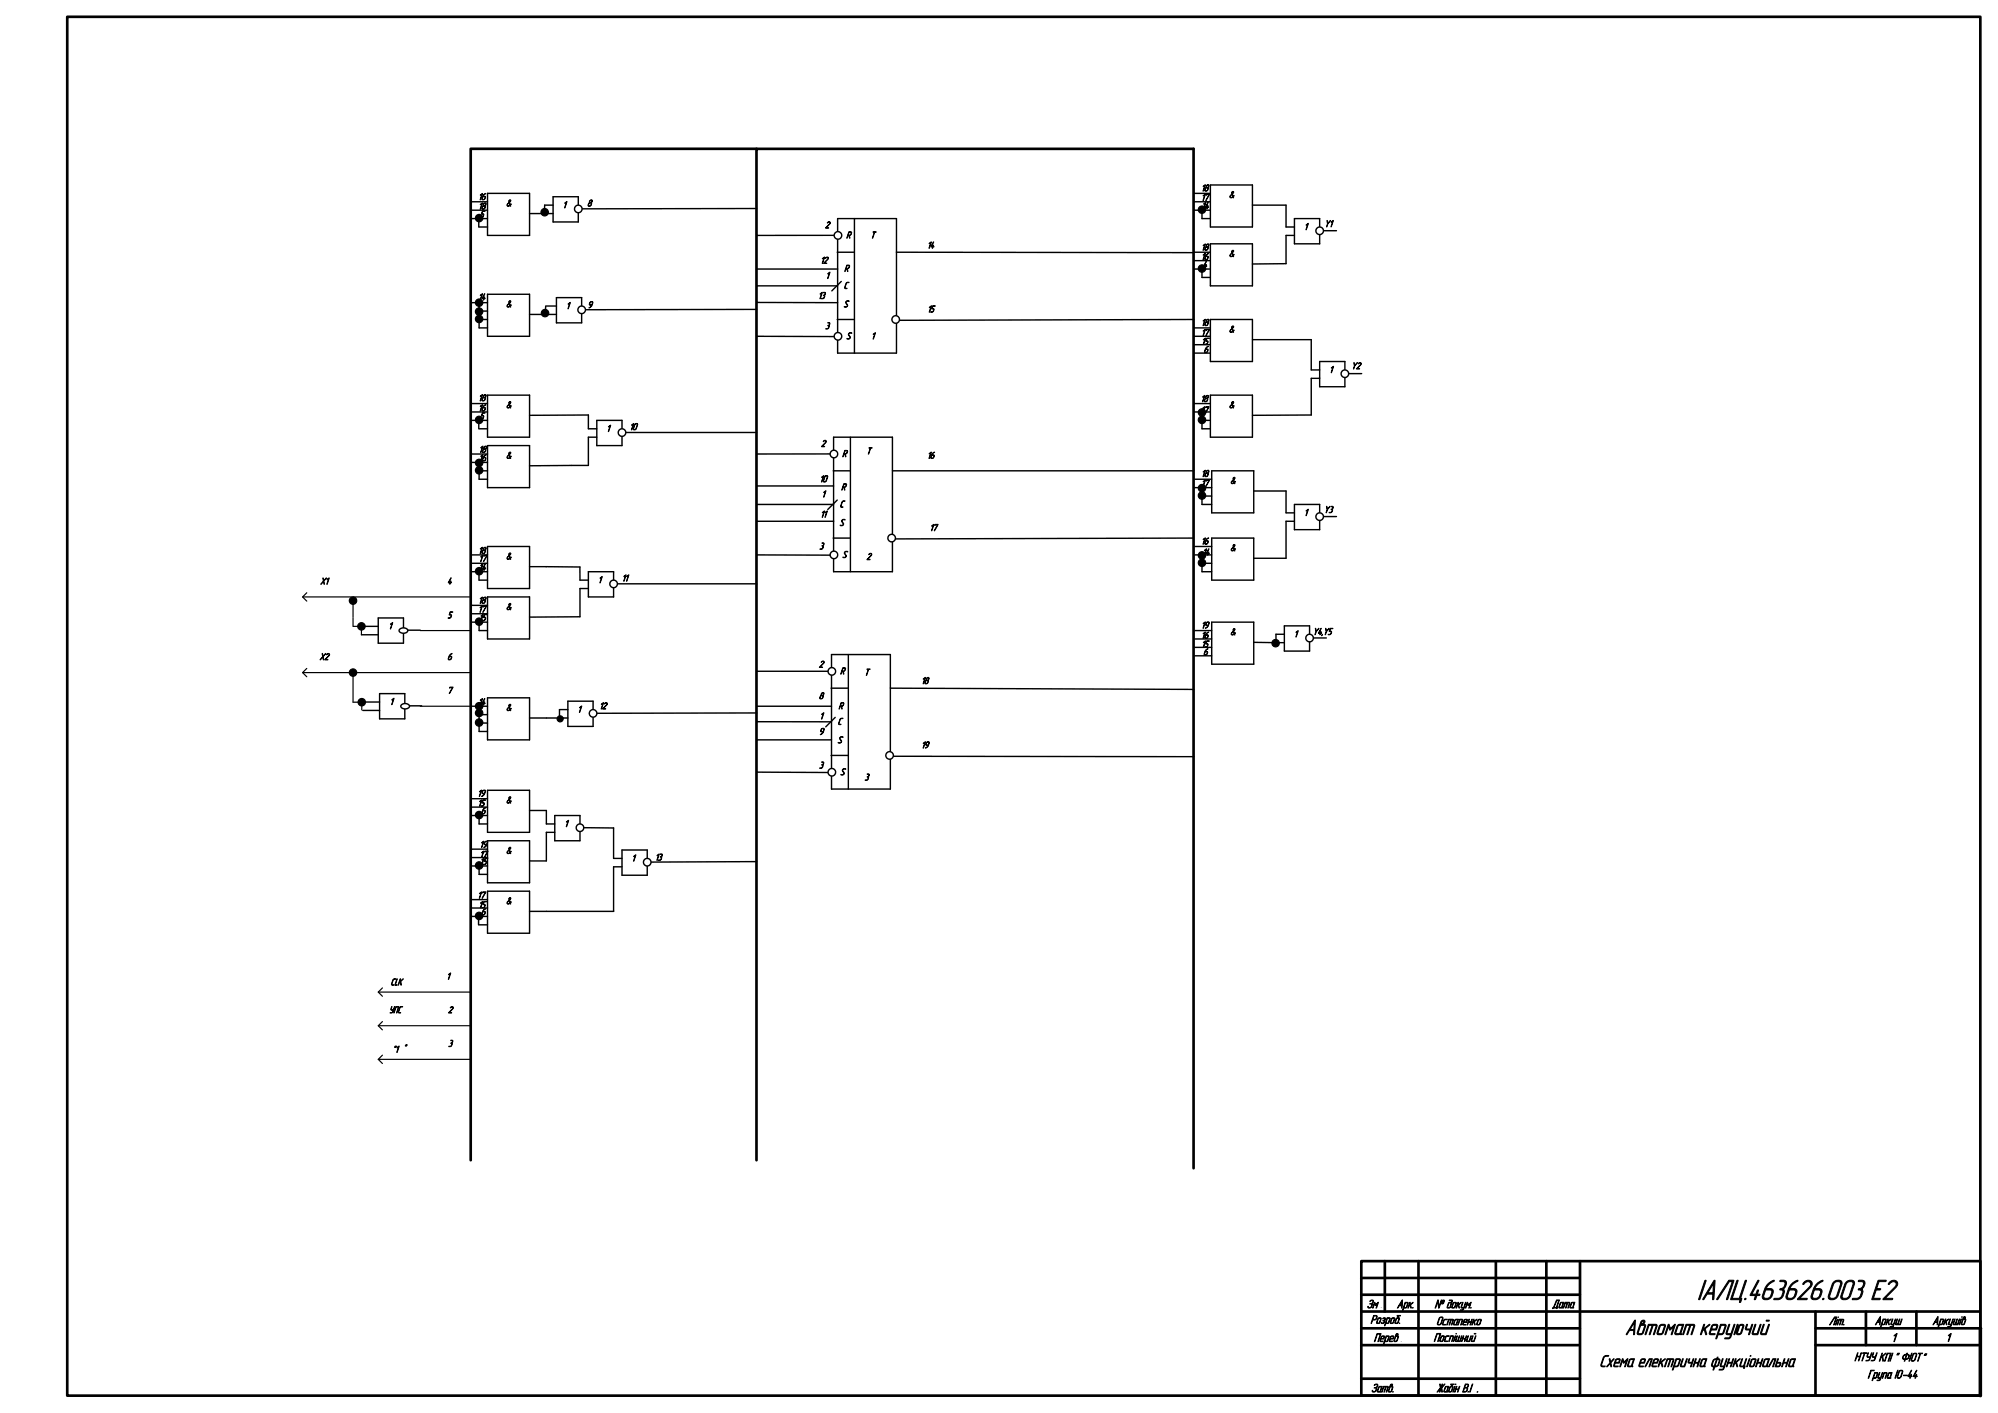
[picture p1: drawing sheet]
<svg xmlns="http://www.w3.org/2000/svg" width="594mm" height="420mm" viewBox="0 0 594 420" stroke-linecap="round" stroke-linejoin="round" font-family="sans-serif">
<g fill="none" stroke="#000" stroke-width=".79">
<path d="M225 44.2h-85v300.8M225 345v-300.7h130v303.1M404.9 375h184.1v40h-184.1zM411.9 375v15M421.9 375v40M444.9 375v40M459.9 375v40M469.9 375v40M404.9 385h65M404.9 380h65M404.9 395h65M404.9 400h65"/>
<path d="M404.9 390h183.9M540 395h49.2M540 400h49M540 390v25M555 390v10M570 390v10M589 395v-390h-569v410h569M404.9 410h65"/>
</g>
<path d="M589 395v20" fill="none" stroke="#000" stroke-width="1.1"/>
<g fill="none" stroke="#000" stroke-width=".35">
<path d="M90 177.5h50M91.2 176.3l-1.2 1.2 1.2 1.2M105 178.6v4.9M91.2 198.8l-1.2 1.2 1.2 1.2M105 183.7v2.4M125 187.5h15M90 200h50M105 201.1v7.7h2.6M125 210h15M112.5 295h27.5M113.7 293.8l-1.2 1.2 1.2 1.2M112.5 305h27.5"/>
<path d="M112.5 315h27.5M113.7 303.8l-1.2 1.2 1.2 1.2M113.7 313.8l-1.2 1.2 1.2 1.2"/>
<circle cx="105" cy="178.6" r="1.1"/>
<circle cx="105" cy="200" r="1.1"/>
</g>
<g fill="#000">
<circle cx="105" cy="178.6" r="1.1"/>
<circle cx="105" cy="200" r="1.1"/>
</g>
<path d="M246.9 135h-21.9M247.8 140h5M247.9 130h17.5v40h-17.5zM252.9 130v40M265.4 140h89.6M225 150h22.9M247.8 160h5M249 148.7l-2.8 2.8M355 160l-88.7 .2M225 165l21.9 .1" fill="none" stroke="#000" stroke-width=".42"/>
<circle cx="248" cy="135" r="1.13" fill="#fff"/>
<circle cx="248" cy="135" r="1.13" fill="none" stroke="#000" stroke-width=".42"/>
<circle cx="248" cy="165" r="1.13" fill="#fff"/>
<circle cx="248" cy="165" r="1.13" fill="none" stroke="#000" stroke-width=".42"/>
<circle cx="265.2" cy="160" r="1.13" fill="#fff"/>
<g fill="none" stroke="#000" stroke-width=".42">
<path d="M248.1 70h-23.1M249 75h5M249.1 65h17.5v40h-17.5zM254.1 65v40M266.6 75l88.4 .1M225 85h24.1M225 100l23.1 .1M249 95h5M250.2 83.7l-2.8 2.8M355 95l-87.5 .2M225 144.5h22.9M225 155h22.9"/>
<circle cx="265.2" cy="160" r="1.13"/>
</g>
<circle cx="249.2" cy="70" r="1.13" fill="#fff"/>
<circle cx="249.2" cy="70" r="1.13" fill="none" stroke="#000" stroke-width=".42"/>
<circle cx="249.2" cy="100" r="1.13" fill="#fff"/>
<circle cx="249.2" cy="100" r="1.13" fill="none" stroke="#000" stroke-width=".42"/>
<circle cx="266.4" cy="95" r="1.13" fill="#fff"/>
<g fill="none" stroke="#000" stroke-width=".42">
<path d="M225 80h24.1M225 89.9l24.1 .1M225 199.6h21.3M247.3 194.6h17.5v40h-17.5zM252.3 194.6v40M225 214.6h22.3M247.2 204.6h5M248.4 213.3l-2.8 2.8M264.8 204.6l90.2 .4M225 229.6l21.3 .1M247.2 224.6h5M265.7 224.9l89.3 .1"/>
<circle cx="266.4" cy="95" r="1.13"/>
</g>
<circle cx="247.4" cy="199.6" r="1.13" fill="#fff"/>
<circle cx="247.4" cy="199.6" r="1.13" fill="none" stroke="#000" stroke-width=".42"/>
<circle cx="247.4" cy="229.6" r="1.13" fill="#fff"/>
<circle cx="247.4" cy="229.6" r="1.13" fill="none" stroke="#000" stroke-width=".42"/>
<circle cx="264.6" cy="224.6" r="1.13" fill="#fff"/>
<g fill="none" stroke="#000" stroke-width=".42">
<path d="M107.5 186.2h5M107.5 188.8h5M112.5 183.8h7.5v7.5h-7.5zM120 187.4h5M225 220h22.3M225 210h22.3"/>
<circle cx="264.6" cy="224.6" r="1.13"/>
</g>
<path d="M105 186.2h2.5v2.6" fill="none" stroke="#000" stroke-width=".35"/>
<path d="M119 187a1.53 1.53 0 0 1 2.3 .5 1.46 1.46 0 0 1-2.6 0z" fill-rule="evenodd" fill="#fff"/>
<path d="M119 187a1.53 1.53 0 0 1 2.3 .5 1.46 1.46 0 0 1-2.6 0zM107.9 208.7h5M107.9 211.3h5M112.9 206.3h7.5v7.5h-7.5zM120.4 209.9h5" fill="none" stroke="#000" stroke-width=".42"/>
<g fill="#000">
<circle cx="107.5" cy="186.3" r="1.1"/>
<circle cx="107.6" cy="208.8" r="1.1"/>
</g>
<g fill="none" stroke="#000" stroke-width=".35">
<path d="M107.6 208.8v2.3"/>
<circle cx="107.5" cy="186.3" r="1.1"/>
<circle cx="107.6" cy="208.8" r="1.1"/>
</g>
<path d="M119.5 209.5a1.53 1.53 0 0 1 2.3 .5 1.46 1.46 0 0 1-2.6 0z" fill-rule="evenodd" fill="#fff"/>
<g fill="none" stroke="#000" stroke-width=".42">
<path d="M145 57.5h12.5v12.5h-12.5zM164.5 58.5h7.5v7.5h-7.5zM355 57.5h5M360 55h12.5v12.5h-12.5zM140 62.5h5M140 60h5M140 65h5M142.4 65v2.5M142.5 67.5h2.5M157.5 63.5h7M162 61h2.5M225 62l-53 .1"/>
<path d="M355 62.5h5M355 60h5M355 77.5h5M355 75h5M355 80h5M357.5 62.5v2.5h2.5M360 72.5h12.5v12.5h-12.5zM372.5 61h10M382.5 78.4l-10 .1M140 90h5M142.5 92.5h2.5M142.5 95h2.5"/>
<path d="M142.5 90v7.5h2.5M145 87.5h12.5v12.5h-12.5zM157.5 93.5h5M355 100h5M355 97.5h5M357.5 80.3v2.2h2.5M360 95h12.5v12.5h-12.5zM145 117.5h12.5v12.5h-12.5zM355 102.5h5M355 105h5M360 117.5h12.5v12.5h-12.5zM372.5 101h17.5"/>
<path d="M140 122.5h5M140 120h5M140 125h5M140 137.5h5M140 135h5M142.4 125v2.5M142.5 127.5h2.5M142.5 140h2.5M142.5 137.5v5h2.5M145 132.5h12.5v12.5h-12.5zM170 138.4l-12.5 .1M175 123.4l-17.5 .1"/>
<path d="M355 122.5h5M355 120h5M357.5 125h2.5M357.5 122.5v5h2.5M360.4 140h12.5v12.5h-12.5zM390 123.4l-17.5 .1M355.4 145h5M355.4 142.5h5M357.5 147.5h2.9M357.5 145v5h2.9M360.4 160h12.5v12.5h-12.5zM372.9 146h9.6"/>
<path d="M140 167.5h5M140 165h5M140 170h5M142.5 170v2.5h2.5M145 162.5h12.5v12.5h-12.5zM145 177.5h12.5v12.5h-12.5zM157.5 168.5h5M355.4 162.5h5M355.4 165h5M357.5 167.5h2.9M357.5 165v5h2.9M372.9 166h9.6"/>
<path d="M140 182.5h5M140 180h5M140 185h5M142.5 185v2.5h2.5M172.5 183.4l-15 .1M355.4 190h5M355.4 187.5h5M355.4 192.5h5M355.4 195h5M360.4 185h12.5v12.5h-12.5zM372.9 191l6.7 .1M119.5 209.5a1.53 1.53 0 0 1 2.3 .5 1.46 1.46 0 0 1-2.6 0z"/>
<path d="M140 210h5M142.5 212.5h2.5M142.5 215h2.5M142.5 210v7.5h2.5M145 207.5h12.5v12.5h-12.5zM157.5 213.5h5M140 240h5M140 237.5h5M145 235h12.5v12.5h-12.5zM140 242.5h5M140 255h5M140 252.5h5"/>
<path d="M140 257.5h5M142.5 242.5v2.5h2.5M142.5 257.5v2.5h2.5M145 250h12.5v12.5h-12.5zM157.5 241h5M157.5 256h5M140 270h5M140 267.5h5M140 272.5h5M142.3 272.5v2.5M142.5 275h2.5M145 265h12.5v12.5h-12.5z"/>
<path d="M157.5 271h5"/>
</g>
<circle cx="172" cy="62.1" r="1.13" fill="#fff"/>
<g fill="none" stroke="#000" stroke-width=".42">
<path d="M162.5 91h3M162.5 93.5h3M165.5 88.5h7.5v7.5h-7.5zM225 92l-52 .1"/>
<circle cx="172" cy="62.1" r="1.13"/>
</g>
<circle cx="173" cy="92.1" r="1.13" fill="#fff"/>
<g fill="none" stroke="#000" stroke-width=".42">
<path d="M175 127.5h2.5M175 130h2.5M177.5 125h7.5v7.5h-7.5zM185 128.6h40"/>
<circle cx="173" cy="92.1" r="1.13"/>
</g>
<circle cx="185" cy="128.6" r="1.13" fill="#fff"/>
<g fill="none" stroke="#000" stroke-width=".42">
<path d="M172.5 172.5h2.5M172.5 175h2.5M175 170h7.5v7.5h-7.5zM182.5 173.6h42.5"/>
<circle cx="185" cy="128.6" r="1.13"/>
</g>
<circle cx="182.5" cy="173.6" r="1.13" fill="#fff"/>
<g fill="none" stroke="#000" stroke-width=".42">
<path d="M166.4 211h2.5M166.4 213.5h2.5M168.9 208.5h7.5v7.5h-7.5zM225 212l-48.6 .1"/>
<circle cx="182.5" cy="173.6" r="1.13"/>
</g>
<circle cx="176.4" cy="212.1" r="1.13" fill="#fff"/>
<g fill="none" stroke="#000" stroke-width=".42">
<path d="M162.5 245h2.5M162.5 247.5h2.5M165 242.5h7.5v7.5h-7.5zM172.5 246.1l10 .1"/>
<circle cx="176.4" cy="212.1" r="1.13"/>
</g>
<circle cx="172.5" cy="246.1" r="1.13" fill="#fff"/>
<g fill="none" stroke="#000" stroke-width=".42">
<path d="M182.5 255.2h2.5M182.5 257.8h2.5M185 252.8h7.5v7.5h-7.5zM225 256.2l-32.5 .1"/>
<circle cx="172.5" cy="246.1" r="1.13"/>
</g>
<circle cx="192.5" cy="256.4" r="1.13" fill="#fff"/>
<g fill="none" stroke="#000" stroke-width=".42">
<path d="M382.5 67.5h2.5M382.5 70h2.5M385 65h7.5v7.5h-7.5zM392.5 68.6h5"/>
<circle cx="192.5" cy="256.4" r="1.13"/>
</g>
<circle cx="392.5" cy="68.6" r="1.13" fill="#fff"/>
<g fill="none" stroke="#000" stroke-width=".42">
<path d="M390 110h2.5M390 112.5h2.5M392.5 107.5h7.5v7.5h-7.5zM400 111.1h5"/>
<circle cx="392.5" cy="68.6" r="1.13"/>
</g>
<circle cx="400" cy="111.1" r="1.13" fill="#fff"/>
<g fill="none" stroke="#000" stroke-width=".42">
<path d="M382.5 152.5h2.5M382.5 155h2.5M385 150h7.5v7.5h-7.5zM392.5 153.6h5"/>
<circle cx="400" cy="111.1" r="1.13"/>
</g>
<circle cx="392.5" cy="153.6" r="1.13" fill="#fff"/>
<g fill="none" stroke="#000" stroke-width=".42">
<path d="M379.5 188.6h2.5M379.5 191.1h2.5M382 186.1h7.5v7.5h-7.5zM389.5 189.7h5"/>
<circle cx="392.5" cy="153.6" r="1.13"/>
</g>
<circle cx="389.5" cy="189.7" r="1.13" fill="#fff"/>
<g fill="none" stroke="#000" stroke-width=".42">
<path d="M162 61l-.1 2.5M382.5 61v6.5M382.5 70v8.4M162.3 91l-.1 2.5M390 101v9M390 112.5v10.9M175 130v8.4h-5M175 123.4v4.1M382.5 146v6.5M382.5 155v11M162.5 168.5l10 .1v3.9M172.5 175v8.4"/>
<path d="M379.5 188.6v2.5M162.5 213.5h5M166.4 211v2.5M162.5 241v4M162.5 247.5v8.5M182.5 257.8v13.2h-20M182.5 246.2v9"/>
<circle cx="389.5" cy="189.7" r="1.13"/>
</g>
<g fill="#000">
<circle cx="142.5" cy="64.9" r="1.1"/>
<circle cx="162" cy="63.1" r="1.1"/>
<circle cx="357.5" cy="79.9" r="1.1"/>
<circle cx="357.5" cy="62.4" r="1.1"/>
<circle cx="142.5" cy="94.9" r="1.1"/>
<circle cx="142.5" cy="92.6" r="1.1"/>
<circle cx="142.5" cy="90" r="1.1"/>
<circle cx="162.1" cy="93.1" r="1.1"/>
<circle cx="142.5" cy="137.6" r="1.1"/>
<circle cx="142.5" cy="139.9" r="1.1"/>
<circle cx="142.5" cy="124.9" r="1.1"/>
<circle cx="357.5" cy="124.9" r="1.1"/>
<circle cx="357.5" cy="122.6" r="1.1"/>
<circle cx="357.5" cy="145.1" r="1.1"/>
<circle cx="357.5" cy="147.4" r="1.1"/>
<circle cx="142.5" cy="169.9" r="1.1"/>
<circle cx="357.5" cy="167.4" r="1.1"/>
<circle cx="357.5" cy="165.1" r="1.1"/>
<circle cx="142.5" cy="184.9" r="1.1"/>
<circle cx="379.4" cy="191.2" r="1.1"/>
<circle cx="142.5" cy="214.9" r="1.1"/>
<circle cx="142.5" cy="212" r="1.1"/>
<circle cx="142.5" cy="210" r="1.1"/>
<circle cx="166.6" cy="213.7" r=".9"/>
<circle cx="142.5" cy="242.4" r="1.1"/>
<circle cx="142.5" cy="257.4" r="1.1"/>
<circle cx="142.5" cy="272.4" r="1.1"/>
</g>
<g fill="none" stroke="#000" stroke-width=".35">
<circle cx="142.5" cy="64.9" r="1.1"/>
<circle cx="162" cy="63.1" r="1.1"/>
<circle cx="357.5" cy="79.9" r="1.1"/>
<circle cx="357.5" cy="62.4" r="1.1"/>
<circle cx="142.5" cy="94.9" r="1.1"/>
<circle cx="142.5" cy="92.6" r="1.1"/>
<circle cx="142.5" cy="90" r="1.1"/>
<circle cx="162.1" cy="93.1" r="1.1"/>
<circle cx="142.5" cy="137.6" r="1.1"/>
<circle cx="142.5" cy="139.9" r="1.1"/>
<circle cx="142.5" cy="124.9" r="1.1"/>
<circle cx="357.5" cy="124.9" r="1.1"/>
<circle cx="357.5" cy="122.6" r="1.1"/>
<circle cx="357.5" cy="145.1" r="1.1"/>
<circle cx="357.5" cy="147.4" r="1.1"/>
<circle cx="142.5" cy="169.9" r="1.1"/>
<circle cx="357.5" cy="167.4" r="1.1"/>
<circle cx="357.5" cy="165.1" r="1.1"/>
<circle cx="142.5" cy="184.9" r="1.1"/>
<circle cx="379.4" cy="191.2" r="1.1"/>
<circle cx="142.5" cy="214.9" r="1.1"/>
<circle cx="142.5" cy="212" r="1.1"/>
<circle cx="142.5" cy="210" r="1.1"/>
<circle cx="166.6" cy="213.7" r=".9"/>
<circle cx="142.5" cy="242.4" r="1.1"/>
<circle cx="142.5" cy="257.4" r="1.1"/>
<circle cx="142.5" cy="272.4" r="1.1"/>
</g>
<text font-size="8.9" x="504.7" y="386.5">ІАЛЦ.463626.003 Е2</text>
<text font-size="6.7" x="483.3" y="396.9">Автомат керуючий</text>
<text font-size="5.2" x="475.7" y="406.4">Схема електрична функціональна</text>
<g font-size="3.7">
<text x="406.5" y="389">Зм .</text>
<text x="415.4" y="389">Арк.</text>
<text x="426.6" y="389">№ докум.</text>
<text x="461.6" y="389">Дата</text>
<text x="407.6" y="393.6">Розроб.</text>
<text x="427.2" y="394">Остапенко</text>
<text x="544" y="394">Літ.</text>
<text x="557.6" y="393.9">Аркуш</text>
<text x="574.7" y="393.9">Аркушів</text>
<text x="408.6" y="398.9">Перев .</text>
<text x="426.4" y="398.9">Поспішний</text>
<text x="562.6" y="398.9">1</text>
<text x="578.7" y="398.9">1</text>
<text x="551.5" y="404.7">НТУУ КПІ ” ФІОТ“</text>
<text x="407.8" y="414">Затв.</text>
<text x="427.2" y="414">Жабін В.І .</text>
<text x="555.5" y="409.8">Група ІО-44</text>
</g>
<g font-size="3">
<text x="142.2" y="59.4">16</text>
<text x="357.2" y="56.8">18</text>
<text x="357.2" y="59.6">17</text>
<text x="365.5" y="58.8">&amp;</text>
<text x="142.2" y="62.2">18</text>
<text x="142.7" y="64.6">5</text>
<text x="150.5" y="61.3">&amp;</text>
<text x="167.3" y="61.8">1</text>
<text x="174.6" y="61.3">8</text>
<text x="357.4" y="62.1">14</text>
<text x="245.4" y="67.8">2</text>
<text x="251.7" y="70.8">R</text>
<text x="258.9" y="70.8">T</text>
<text x="387.8" y="68.3">1</text>
<text x="393.9" y="67.5">Y1</text>
<text x="275.7" y="73.8">14</text>
<text x="357.2" y="74.4">18</text>
<text x="357.2" y="77.2">16</text>
<text x="365.5" y="76.3">&amp;</text>
<text x="244" y="78.3">12</text>
<text x="245.6" y="82.8">1</text>
<text x="251.1" y="80.7">R</text>
<text x="357.7" y="79.6">4</text>
<text x="142.2" y="89.2">14</text>
<text x="243.3" y="88.8">13</text>
<text x="250.9" y="85.8">C</text>
<text x="150.5" y="91.3">&amp;</text>
<text x="168.3" y="91.8">1</text>
<text x="174.7" y="91.6">9</text>
<text x="250.9" y="91.3">S</text>
<text x="275.8" y="92.8">15</text>
<text x="245.4" y="97.8">3</text>
<text x="251.7" y="100.8">S</text>
<text x="259.1" y="100.8">1</text>
<text x="357.2" y="96.8">18</text>
<text x="357.2" y="99.8">17</text>
<text x="365.5" y="98.8">&amp;</text>
<text x="357.3" y="102.4">15</text>
<text x="358" y="104.9">6</text>
<text x="395.3" y="110.8">1</text>
<text x="401.9" y="109.7">Y2</text>
<text x="142.2" y="119.2">18</text>
<text x="357.1" y="119.5">18</text>
<text x="142.2" y="122.2">16</text>
<text x="142.7" y="124.6">5</text>
<text x="150.5" y="121.3">&amp;</text>
<text x="357.1" y="122.8">1</text>
<text x="357.9" y="122.8">7</text>
<text x="365.5" y="121.3">&amp;</text>
<text x="180.3" y="128.3">1</text>
<text x="187.2" y="127.8">10</text>
<text x="142.4" y="134.6">18</text>
<text x="142.4" y="137.1">16</text>
<text x="150.5" y="136.3">&amp;</text>
<text x="244.2" y="132.8">2</text>
<text x="250.5" y="135.8">R</text>
<text x="257.7" y="135">T</text>
<text x="275.7" y="136.3">16</text>
<text x="243.7" y="143.3">10</text>
<text x="357.2" y="141.7">18</text>
<text x="365.9" y="143.8">&amp;</text>
<text x="244.4" y="147.8">1</text>
<text x="250.2" y="145.7">R</text>
<text x="357.2" y="144.6">17</text>
<text x="243.9" y="153.8">11</text>
<text x="249.7" y="150.8">C</text>
<text x="387.8" y="153.3">1</text>
<text x="393.8" y="152.5">Y3</text>
<text x="249.7" y="156.3">S</text>
<text x="276.5" y="157.8">17</text>
<text x="357.2" y="161.8">16</text>
<text x="142.2" y="164.6">18</text>
<text x="142.4" y="167">17</text>
<text x="150.5" y="166.3">&amp;</text>
<text x="243.7" y="163.3">3</text>
<text x="250.5" y="165.8">S</text>
<text x="257.7" y="166.4">2</text>
<text x="357.6" y="165.1">14</text>
<text x="365.9" y="163.8">&amp;</text>
<text x="95.2" y="173.8">X1</text>
<text x="133" y="173.7">4</text>
<text x="142.4" y="169.6">14</text>
<text x="177.8" y="173.3">1</text>
<text x="184.9" y="172.8">11</text>
<text x="142.2" y="179.4">18</text>
<text x="133.1" y="183.8">5</text>
<text x="142.2" y="182.1">17</text>
<text x="142.4" y="184.6">15</text>
<text x="150.5" y="181.3">&amp;</text>
<text x="115.5" y="187">1</text>
<text x="357.2" y="186.8">19</text>
<text x="357.2" y="189.8">16</text>
<text x="365.9" y="188.8">&amp;</text>
<text x="384.8" y="189.4">1</text>
<text x="390.4" y="188.8">Y4,Y5</text>
<text x="95" y="196.2">X2</text>
<text x="133" y="196.2">6</text>
<text x="357.3" y="192.5">15</text>
<text x="357.9" y="194.8">6</text>
<text x="243.5" y="198.5">2</text>
<text x="249.9" y="200.5">R</text>
<text x="257.1" y="200.8">T</text>
<text x="274" y="203.3">18</text>
<text x="115.9" y="209.5">1</text>
<text x="133" y="206.2">7</text>
<text x="142.2" y="209.6">14</text>
<text x="243.5" y="207.8">8</text>
<text x="150.5" y="211.3">&amp;</text>
<text x="171.7" y="211.8">1</text>
<text x="178.2" y="210.8">12</text>
<text x="243.7" y="213.8">1</text>
<text x="249.1" y="215.5">C</text>
<text x="249.4" y="210.8">R</text>
<text x="243.5" y="218.5">9</text>
<text x="249.1" y="221">S</text>
<text x="274" y="222.5">19</text>
<text x="243.6" y="228.5">3</text>
<text x="249.9" y="230.5">S</text>
<text x="257.1" y="232">3</text>
<text x="142" y="236.8">19</text>
<text x="142" y="239.8">15</text>
<text x="150.5" y="238.8">&amp;</text>
<text x="143" y="242">6</text>
<text x="167.8" y="245.8">1</text>
<text x="142.6" y="252">19</text>
<text x="142.6" y="255">17</text>
<text x="142.7" y="257.1">15</text>
<text x="150.5" y="253.8">&amp;</text>
<text x="187.8" y="256.1">1</text>
<text x="194.8" y="255.8">13</text>
<text x="142" y="267.1">17</text>
<text x="142.3" y="270">15</text>
<text x="150.5" y="268.8">&amp;</text>
<text x="143" y="272.1">6</text>
<text x="116.2" y="293">CLK</text>
<text x="132.8" y="291.2">1</text>
<text x="115.7" y="301.2">УПС</text>
<text x="133.2" y="301.2">2</text>
<text x="133.3" y="311.2">3</text>
<text x="116.7" y="313">“1 ”</text>
</g>
</svg>
